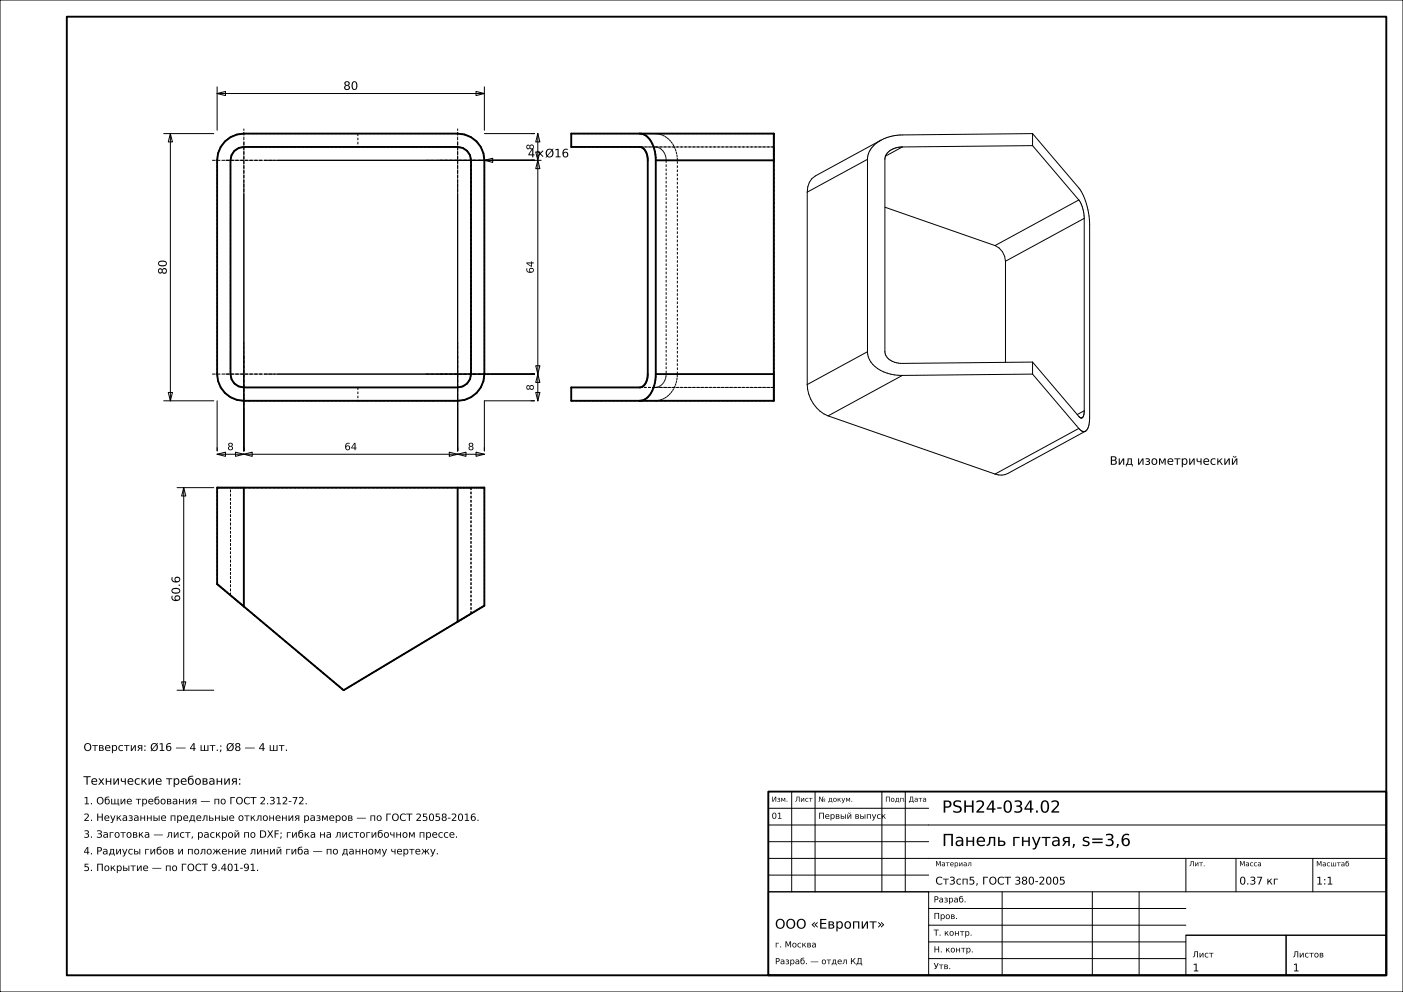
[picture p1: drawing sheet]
<svg xmlns="http://www.w3.org/2000/svg" width="420mm" height="297mm" viewBox="0 0 420 297" stroke-linecap="round" stroke-linejoin="round" font-family="sans-serif">
<g fill="none" stroke="#000" stroke-width=".3">
<path d="M0 0h420v297h-420zM49 40h15M51 40l.6 2.5h-1.2zM51 40v80M65 28l2.5-.6v1.2zM65 26v13M65 28h80M142.5 27.4l2.5 .6-2.5 .6zM145 26v13M145 40h15M161 40l.6 2.5h-1.2zM161 40v80"/>
<path d="M309.1 40l13.8 16.3a19.8 19.8 0 0 1 3.3 11v58l-.4 2.7-.9 1.1M309.1 40v3.6M309.1 40l-39.5 .4-2.9 .4-3 1.2M73 54v81M79 48h83M137 54v81M145 48l2.5-.6v1.2zM160.4 45.5h1.2l-.6 2.5zM161 48l.6 2.5h-1.2zM241.6 57.5v57.6M259.7 47.7v57.6M259.7 47.7l-18.1 9.8"/>
<path d="M263.7 42a6.8 6.8 0 0 0-4 5.7M263.7 42l-19.6 10.7a5.3 5.3 0 0 0-2.5 4.8M270.1 44a5 5 0 0 0-5.2 3.4v57.9a4.6 4.6 0 0 0 5.2 3.5l39-.4M270.1 44l-5 2.8M309.1 43.6l13.8 16.3M309.1 43.6l-39 .4M322.9 59.9l1.2 2.4 .5 3.1M322.9 59.9l-25 13.6M264.9 62l33 11.5M297.9 73.5a5.2 5.2 0 0 1 3.1 4.7M301 78.2v30.3M324.6 65.4v57.6"/>
<path d="M324.6 65.4l-23.6 12.8M50.4 117.5h1.2l-.6 2.5zM79 112h81M160.4 117.5h1.2l-.6 2.5zM160.4 109.5h1.2l-.6 2.5zM161 112l.6 2.5h-1.2zM241.6 115.1a10.4 10.4 0 0 0 6.3 9.4M259.7 105.3a7.4 7.4 0 0 0 5.9 6.4l2.2 .5 2.3 .2M259.7 105.3l-18.1 9.8M270.1 112.4l-22.2 12.1M309.1 112l13.8 16.3M309.1 108.4v3.6"/>
<path d="M309.1 108.4l13.8 16.3a.83 .83 0 0 0 1.1 .4 .83 .83 0 0 0 .5-1.1l.1-1M309.1 112l-39 .4M49 120h15M65 136l2.5-.6v1.2zM65 120v15M65 136h80M70.5 135.4l2.5 .6-2.5 .6zM73 136l2.5-.6v1.2zM134.5 135.4l2.5 .6-2.5 .6zM137 136l2.5-.6v1.2zM142.5 135.4l2.5 .6-2.5 .6zM160 120h-15v15"/>
<path d="M247.9 124.5l50 17.4M322.9 128.3l1.1 .8h.9M322.9 128.3l-25 13.6M324.6 123l-2.1 1.1M324.9 129.1l-23.2 12.7a4.7 4.7 0 0 1-3.8 .1M53 146h11M55 146l.6 2.5h-1.2zM55 146v60.6M53 206.6h11M54.4 204.1h1.2l-.6 2.5zM237 237v30M244 237v30"/>
<path d="M264 237v30M271 237v30M230 257h185M230 252h48M230 247h185M230 242h48M355 257v10M370 257v10M393 257v10M230 267h48v25h-48zM230 267h185M230 262h48"/>
<path d="M278 277h77M278 272h77M300 267v25M327 267v25M341 267v25M278 287h77M278 282h77M355 280h30v12h-30zM355 280h60M385 280h30v12h-30z"/>
</g>
<g fill="none" stroke="#000" stroke-width=".56">
<path d="M20 5h395v287h-395zM171 40h60.6v80h-60.6v-4h20.5a3.5 3.5 0 0 0 2.4-4v-64a3.5 3.5 0 0 0-2.4-4h-20.5zM191.5 40a5.3 5.3 0 0 1 4.3 4.5l.5 3.5M67.3 42.3l1.7-1.2 1.9-.8 2.1-.3h64a8 8 0 0 1 8 8v64a8 8 0 0 1-8 8h-64a8 8 0 0 1-8-8v-64l.3-2.1 .8-1.9zM70.2 45.2l1.3-.9 1.5-.3h64a4 4 0 0 1 4 4v64a4 4 0 0 1-4 4h-64a4 4 0 0 1-4-4v-64l.3-1.5zM196.3 48v64M196.3 48h35.3M196.3 112a8.2 8.2 0 0 1-3.7 7.8l-1.1 .2M196.3 112h35.3M65 146h80v35.3l-42.1 25.3-37.9-31.7zM73 146v35.6M137 146v40.1"/>
<path d="M230 237h185v55h-185z"/>
</g>
<g fill="none" stroke="#000" stroke-width=".3" stroke-dasharray=".7 .5" stroke-linecap="butt">
<path d="M73 40h34.1M107.1 40v4M137 40h-29.9M196.1 40h-25.1M196.1 40h35.5M231.6 40v.1M65 48l.1-.9M65.1 47.1l.1-.9M65.2 46.2l.2-.8M65.4 45.4l.4-.9M65.8 44.5l.4-.8M66.2 43.7l.5-.7"/>
<path d="M66.7 43l.6-.7M67.3 42.3l.7-.6M68 41.7l.7-.5M68.7 41.2l.8-.4M69 48v64M69 47.6v.4M69.1 47.1l-.1 .5M69.2 46.7l-.1 .4M69.4 46.3l-.2 .4M69.5 40.8l.9-.4M69.6 45.9l-.2 .4M69.9 45.5l-.3 .4"/>
<path d="M70.2 45.2l-.3 .3M70.4 40.4l.8-.2M70.5 44.9l-.3 .3M70.9 44.6l-.4 .3M71.2 40.2l.9-.1M71.3 44.4l-.4 .2M71.7 44.2l-.4 .2M72.1 40.1l.9-.1M72.1 44.1l-.4 .1M72.6 44l-.5 .1M73 44h-.4M107.1 44h-34.1"/>
<path d="M107.1 44h29.9M137 44h.4M137.4 44l.5 .1M137.9 44.1l.4 .1M137.9 40.1l-.9-.1M138.3 44.2l.4 .2M138.7 44.4l.4 .2M138.8 40.2l-.9-.1M139.1 44.6l.4 .3M139.5 44.9l.3 .3M139.6 40.4l-.8-.2M139.8 45.2l.3 .3"/>
<path d="M140.1 45.5l.3 .4M140.4 45.9l.2 .4M140.5 40.8l-.9-.4M140.6 46.3l.2 .4M140.8 46.7l.1 .4M140.9 47.1l.1 .5M141 47.6v.4M141 48v64M141.3 41.2l-.8-.4M142 41.7l-.7-.5M142.7 42.3l-.7-.6M143.3 43l-.6-.7"/>
<path d="M143.8 43.7l-.5-.7M144.2 44.5l-.4-.8M144.6 45.4l-.4-.9M144.8 46.2l-.2-.8M144.9 47.1l-.1-.9M145 48l-.1-.9M171 44h25.1M191.5 44h40.1M196.1 44h35.5M196.1 44h.3M196.4 44l.4 .1M196.8 44.1l.4 .1"/>
<path d="M196.8 40.1l-.7-.1M197.2 44.2l.3 .2M197.5 44.4l.3 .2M197.6 40.2l-.8-.1M197.8 44.6l.4 .3M198.2 44.9l.2 .3M198.3 40.4l-.7-.2M198.4 45.2l.3 .3M198.7 45.5l.2 .4M198.9 45.9l.2 .4M199 40.8l-.7-.4M199.1 46.3l.1 .4"/>
<path d="M199.2 46.7l.1 .4M199.3 47.1l.1 .5M199.4 47.6v.4M199.4 48v64M199.6 41.2l-.6-.4M200.2 41.7l-.6-.5M200.8 42.3l-.6-.6M201.3 43l-.5-.7M201.7 43.7l-.4-.7M202.1 44.5l-.4-.8M202.4 45.4l-.3-.9M202.6 46.2l-.2-.8"/>
<path d="M202.7 47.1l-.1-.9M202.8 48l-.1-.9M231.6 44v.1M231.6 44.1v.1M231.6 44.2v.2M231.6 44.4v.2M231.6 44.6v.3M231.6 44.9v.3M231.6 45.2v.3M231.6 45.5v.4M231.6 45.9v.4M231.6 46.3v.4"/>
<path d="M231.6 46.7v.4M231.6 47.1v.5M231.6 47.6v.4M231.6 48v64M231.6 48v-.4M231.6 47.6v-.5M231.6 47.1v-.4M231.6 46.7v-.4M231.6 46.3v-.4M231.6 45.9v-.4M231.6 45.5v-.3M231.6 45.2v-.3"/>
<path d="M231.6 44.9v-.3M231.6 44.6v-.2M231.6 44.4v-.2M231.6 44.2v-.1M231.6 44.1v-.1M231.6 40.1v.1M231.6 40.2v.2M231.6 40.4v.4M231.6 40.8v.4M231.6 41.2v.5M231.6 41.7v.6M231.6 42.3v.7"/>
<path d="M231.6 43v.7M231.6 43.7v.8M231.6 44.5v.9M231.6 45.4v.8M231.6 46.2v.9M231.6 47.1v.9M65 112v-64M65.1 112.9l-.1-.9M65.2 113.8l-.1-.9M65.4 114.6l-.2-.8M65.8 115.5l-.4-.9M66.2 116.3l-.4-.8"/>
<path d="M66.7 117l-.5-.7M67.3 117.7l-.6-.7M68 118.3l-.7-.6M68.7 118.8l-.7-.5M69 112v.4M69 112.4l.1 .5M69.1 112.9l.1 .4M69.2 113.3l.2 .4M69.4 113.7l.2 .4M69.5 119.2l-.8-.4M69.6 114.1l.3 .4M69.9 114.5l.3 .3"/>
<path d="M70.2 114.8l.3 .3M70.4 119.6l-.9-.4M70.5 115.1l.4 .3M70.9 115.4l.4 .2M71.2 119.8l-.8-.2M71.3 115.6l.4 .2M71.7 115.8l.4 .1M72.1 119.9l-.9-.1M72.1 115.9l.5 .1M72.6 116h.4M73 116h34.1M107.1 116v4"/>
<path d="M137 116h-29.9M137.4 116h-.4M137.9 115.9l-.5 .1M137.9 119.9l.9-.1M138.3 115.8l-.4 .1M138.7 115.6l-.4 .2M138.8 119.8l.8-.2M139.1 115.4l-.4 .2M139.5 115.1l-.4 .3M139.6 119.6l.9-.4M139.8 114.8l-.3 .3M140.1 114.5l-.3 .3"/>
<path d="M140.4 114.1l-.3 .4M140.5 119.2l.8-.4M140.6 113.7l-.2 .4M140.8 113.3l-.2 .4M140.9 112.9l-.1 .4M141 112.4l-.1 .5M141 112v.4M141.3 118.8l.7-.5M142 118.3l.7-.6M142.7 117.7l.6-.7M143.3 117l.5-.7M143.8 116.3l.4-.8"/>
<path d="M144.2 115.5l.4-.9M144.6 114.6l.2-.8M144.8 113.8l.1-.9M144.9 112.9l.1-.9M145 112v-64M191.5 116h40.1M196.1 116h-25.1M196.1 116h35.5M196.4 116h-.3M196.8 115.9l-.4 .1M196.8 119.9l.8-.1M197.2 115.8l-.4 .1"/>
<path d="M197.5 115.6l-.3 .2M197.6 119.8l.7-.2M197.8 115.4l-.3 .2M198.2 115.1l-.4 .3M198.3 119.6l.7-.4M198.4 114.8l-.2 .3M198.7 114.5l-.3 .3M198.9 114.1l-.2 .4M199 119.2l.6-.4M199.1 113.7l-.2 .4M199.2 113.3l-.1 .4M199.3 112.9l-.1 .4"/>
<path d="M199.4 112.4l-.1 .5M199.4 112v.4M199.6 118.8l.6-.5M200.2 118.3l.6-.6M200.8 117.7l.5-.7M201.3 117l.4-.7M201.7 116.3l.4-.8M202.1 115.5l.3-.9M202.4 114.6l.2-.8M202.6 113.8l.1-.9M202.7 112.9l.1-.9M202.8 112v-64"/>
<path d="M231.6 112v.4M231.6 112.4v.5M231.6 112.9v.4M231.6 113.3v.4M231.6 113.7v.4M231.6 114.1v.4M231.6 114.5v.3M231.6 114.8v.3M231.6 115.1v.3M231.6 115.4v.2M231.6 115.6v.2M231.6 115.8v.1"/>
<path d="M231.6 115.9v.1M231.6 112v.9M231.6 112.9v.9M231.6 113.8v.8M231.6 114.6v.9M231.6 115.5v.8M231.6 116.3v.7M231.6 117v.7M231.6 117.7v.6M231.6 118.3v.5M231.6 118.8v.4M231.6 119.2v.4"/>
<path d="M231.6 119.6v.2M231.6 119.8v.1M231.6 119.9v.1M231.6 112v-64M231.6 116v-.1M231.6 115.9v-.1M231.6 115.8v-.2M231.6 115.6v-.2M231.6 115.4v-.3M231.6 115.1v-.3M231.6 114.8v-.3M231.6 114.5v-.4"/>
<path d="M231.6 114.1v-.4M231.6 113.7v-.4M231.6 113.3v-.4M231.6 112.9v-.5M231.6 112.4v-.4M73 120l-.9-.1M107.1 120h-34.1M107.1 120h29.9M137 120l.9-.1M171 120h25.1M196.1 120l.7-.1M231.6 120h-35.5"/>
<path d="M65 146h.1M65.1 146h.1M65.2 146h.2M65.4 146h.4M65.8 146h.4M66.2 146h.5M66.7 146h.6M67.3 146h.7M68 146h.7M68.7 146h.8M69 146h.1M69.1 146h.1"/>
<path d="M69.1 146h-.1M69.2 146h.2M69.2 146h-.1M69.4 146h.2M69.4 146h-.2M69.5 146h.9M69.6 146h.3M69.6 146h-.2M69.9 146h.3M69.9 146h-.3M70.2 146h.3M70.2 146h-.3"/>
<path d="M70.4 146h.8M70.5 146h.4M70.5 146h-.3M70.9 146h.4M70.9 146h-.4M71.2 146h.9M71.3 146h.4M71.3 146h-.4M71.7 146h.4M71.7 146h-.4M72.1 146h.9M72.1 146h.5"/>
<path d="M72.1 146h-.4M72.6 146h.4M72.6 146h-.5M73 146h64M73 146h-.4M137 146h.4M137 146h-64M137 146h.9M137.4 146h.5M137.4 146h-.4M137.9 146h.4M137.9 146h-.5"/>
<path d="M137.9 146h.9M138.3 146h.4M138.3 146h-.4M138.7 146h.4M138.7 146h-.4M138.8 146h.8M139.1 146h.4M139.1 146h-.4M139.5 146h.3M139.5 146h-.4M139.6 146h.9M139.8 146h.3"/>
<path d="M139.8 146h-.3M140.1 146h.3M140.1 146h-.3M140.4 146h.2M140.4 146h-.3M140.5 146h.8M140.6 146h.2M140.6 146h-.2M140.8 146h.1M140.8 146h-.2M140.9 146h.1M140.9 146h-.1"/>
<path d="M141 146h-.1M141 146v37.7M141.3 146h.7M142 146h.7M142.7 146h.6M143.3 146h.5M143.8 146h.4M144.2 146h.4M144.6 146h.2M144.8 146h.1M144.9 146h.1M65 174.9v-28.9"/>
<path d="M65.1 174.9h-.1M65.2 175l-.1-.1M65.4 175.2l-.2-.2M65.8 175.5l-.4-.3M66.2 175.9l-.4-.4M66.7 176.3l-.5-.4M67.3 176.8l-.6-.5M68 177.4l-.7-.6M68.7 178l-.7-.6M69 178.2v-32.2M69 178.2l.1 .1M69.1 178.3l-.1-.1"/>
<path d="M69.1 178.3l.1 .1M69.2 178.4l-.1-.1M69.2 178.4l.2 .2M69.4 178.6l-.2-.2M69.4 178.6l.2 .1M69.5 178.7l-.8-.7M69.6 178.7l-.2-.1M69.6 178.7l.3 .3M69.9 179l-.3-.3M69.9 179l.3 .2M70.2 179.2l-.3-.2M70.2 179.2l.3 .3"/>
<path d="M70.4 179.4l-.9-.7M70.5 179.5l-.3-.3M70.5 179.5l.4 .3M70.9 179.8l-.4-.3M70.9 179.8l.4 .3M71.2 180.1l-.8-.7M71.3 180.1l-.4-.3M71.3 180.1l.4 .4M71.7 180.5l-.4-.4M71.7 180.5l.4 .3M72.1 180.8l-.9-.7M72.1 180.8l-.4-.3"/>
<path d="M72.1 180.8l.5 .4M72.6 181.2l-.5-.4M72.6 181.2l.4 .4M73 181.6l29.9 25M73 181.6l-.4-.4M73 181.6l-.9-.8M137 186.1l.9-.5M137 186.1l-34.1 20.5M137 186.1l.4-.2M137.4 185.9l-.4 .2M137.4 185.9l.5-.3M137.9 185.6l-.5 .3"/>
<path d="M137.9 185.6l.4-.3M137.9 185.6l.9-.5M138.3 185.3l-.4 .3M138.3 185.3l.4-.2M138.7 185.1l-.4 .2M138.7 185.1l.4-.2M138.8 185.1l.8-.5M139.1 184.9l-.4 .2M139.1 184.9l.4-.3M139.5 184.6l-.4 .3M139.5 184.6l.3-.2M139.6 184.6l.9-.5"/>
<path d="M139.8 184.4l-.3 .2M139.8 184.4l.3-.1M140.1 184.3l-.3 .1M140.1 184.3l.3-.2M140.4 184.1l-.3 .2M140.4 184.1l.2-.1M140.5 184.1l.8-.5M140.6 184l-.2 .1M140.6 184l.2-.1M140.8 183.9l-.2 .1M140.8 183.9l.1-.1M140.9 183.8l-.1 .1"/>
<path d="M140.9 183.8h.1M141 183.8h-.1M141 183.8v-.1M141 183.7v.1M141 183.7v-37.7M141.3 183.6l.7-.5M142 183.1l.7-.4M142.7 182.7l.6-.3M143.3 182.4l.5-.3M143.8 182.1l.4-.3M144.2 181.8l.4-.2M144.6 181.6l.2-.1"/>
<path d="M144.8 181.5l.1-.1M144.9 181.4l.1-.1M145 181.3v-35.3M102.9 206.6l34.1-20.5M102.9 206.6l-29.9-25"/>
</g>
<g fill="none" stroke="#000" stroke-width=".3" stroke-dasharray="1.1 .4" stroke-linecap="butt">
<path d="M63.5 48h19M67.5 48h11M73 53.5v-11M73 57.5v-19M127.5 48h19M131.5 48h11M137 53.5v-11M137 57.5v-19M63.5 112h19M67.5 112h11M73 117.5v-11M127.5 112h19"/>
<path d="M131.5 112h11M137 117.5v-11M73 121.5v-19M137 121.5v-19"/>
</g>
<g font-size="5">
<text x="282" y="243.3">PSH24-034.02</text>
<text x="282" y="253.3">Панель гнутая, s=3,6</text>
</g>
<text font-size="4" x="232" y="278">ООО «Европит»</text>
<g font-size="3.5">
<text x="102.8" y="26.9">80</text>
<text x="158" y="47.1">4×Ø16</text>
<text x="49.9" y="82.2" transform="rotate(-90 49.9 82.2)">80</text>
<text x="332.2" y="139.2">Вид изометрический</text>
<text x="53.9" y="180.2" transform="rotate(-90 53.9 180.2)">60.6</text>
<text x="25" y="234.9">Технические требования:</text>
</g>
<g font-size="3.2">
<text x="25" y="224.8">Отверстия: Ø16 — 4 шт.; Ø8 — 4 шт.</text>
<text x="280" y="264.8">Ст3сп5, ГОСТ 380-2005</text>
<text x="371" y="264.8">0.37 кг</text>
<text x="394" y="264.8">1:1</text>
<text x="357" y="290.8">1</text>
<text x="387" y="290.8">1</text>
</g>
<g font-size="3">
<text x="159.8" y="45" transform="rotate(-90 159.8 45)">8</text>
<text x="159.8" y="81.9" transform="rotate(-90 159.8 81.9)">64</text>
<text x="159.8" y="117" transform="rotate(-90 159.8 117)">8</text>
<text x="68" y="134.8">8</text>
<text x="103.1" y="134.8">64</text>
<text x="140" y="134.8">8</text>
<text x="25" y="240.8">1. Общие требования — по ГОСТ 2.312-72.</text>
<text x="25" y="245.8">2. Неуказанные предельные отклонения размеров — по ГОСТ 25058-2016.</text>
<text x="25" y="250.8">3. Заготовка — лист, раскрой по DXF; гибка на листогибочном прессе.</text>
<text x="25" y="255.8">4. Радиусы гибов и положение линий гиба — по данному чертежу.</text>
<text x="25" y="260.8">5. Покрытие — по ГОСТ 9.401-91.</text>
</g>
<g font-size="2.5">
<text x="231" y="245.1">01</text>
<text x="245" y="245.1">Первый выпуск</text>
<text x="279.5" y="270.2">Разраб.</text>
<text x="279.5" y="275.1">Пров.</text>
<text x="279.5" y="280.1">Т. контр.</text>
<text x="232" y="283.6">г. Москва</text>
<text x="279.5" y="285.1">Н. контр.</text>
<text x="357" y="286.6">Лист</text>
<text x="387" y="286.6">Листов</text>
<text x="232" y="288.7">Разраб. — отдел КД</text>
<text x="279.5" y="290.1">Утв.</text>
</g>
<g font-size="2.1">
<text x="231" y="240">Изм.</text>
<text x="238" y="240">Лист</text>
<text x="245" y="240">№ докум.</text>
<text x="265" y="240">Подп.</text>
<text x="272" y="240">Дата</text>
<text x="280" y="259.3">Материал</text>
<text x="356" y="259.3">Лит.</text>
<text x="371" y="259.3">Масса</text>
<text x="394" y="259.4">Масштаб</text>
</g>
</svg>
